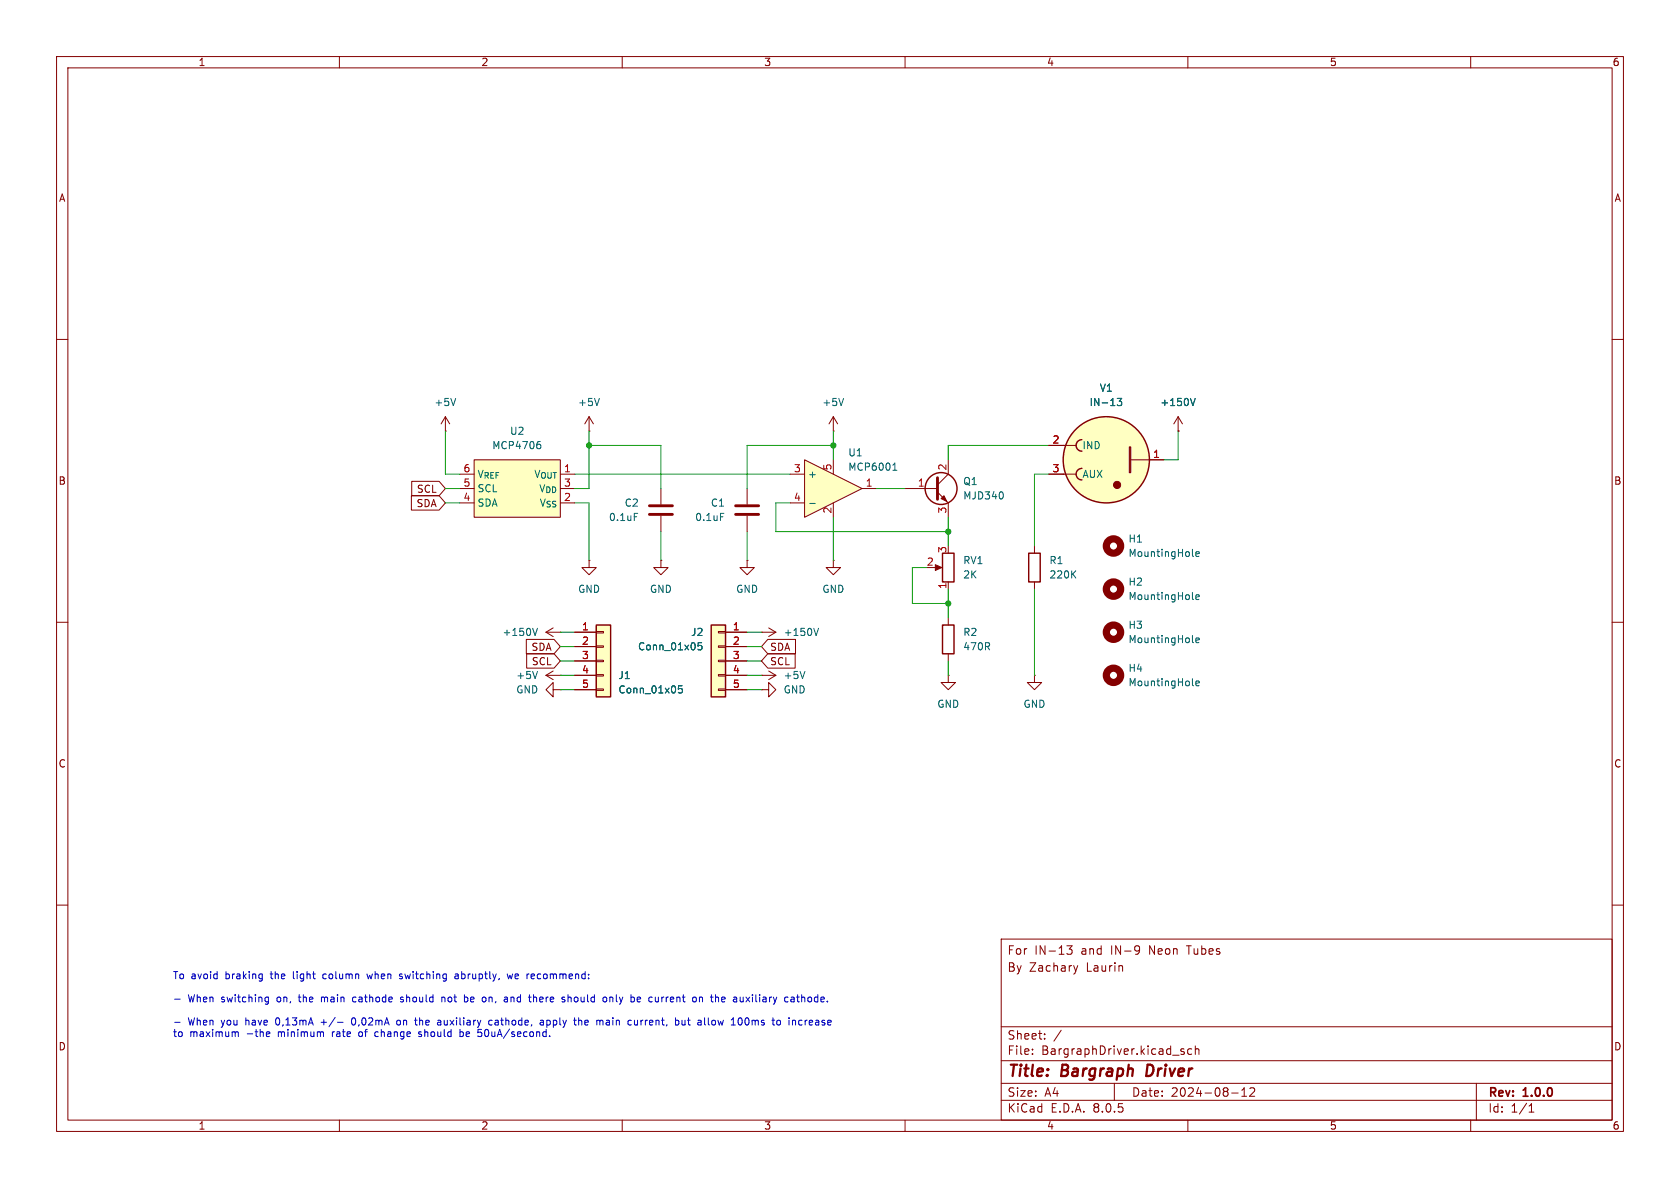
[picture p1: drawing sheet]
<svg xmlns="http://www.w3.org/2000/svg" width="297mm" height="210mm" viewBox="0 0 297 210" stroke-linecap="round" stroke-linejoin="round" font-family="sans-serif">
<g fill="none" stroke="#840000" stroke-width=".18">
<path d="M10 10h277v190h-277zM12 12h273v186h-273zM60 10v2M110 10v2M160 10v2M210 10v2M260 10v2M10 60h2M285 60h2M104.1 76.2h.1M104.1 73.7l-.7 1.2M104.1 73.7v2.5"/>
<path d="M104.1 73.7l.8 1.2M185.4 78.7h4.8M188 78.7h.1M208.3 76.2h.1M208.3 73.7l-.8 1.2M208.3 73.7v2.5M208.3 73.7l.7 1.2M116.8 86.4v2.8M116.8 91.2v2.8M132.1 86.4v2.8M132.1 91.2v2.8M147.3 99.1v1.2h1.3l-1.3 1.3-1.3-1.3h1.3"/>
<path d="M147.3 99.1h.1M182.9 96.5v1.3M185.4 83.8h4.8M188 83.8h.1M199.9 81.3h5.8M10 110h2M96.5 111.8h2.6M96.5 111.8l1.3 .7M97.8 111l-1.3 .8M99.1 111.8h.1M134.6 111.8h.1M134.6 111.8h2.6"/>
<path d="M135.9 111l1.3 .8M137.2 111.8l-1.3 .7M167.6 119.4v1.3h1.3l-1.3 1.2-1.2-1.2h1.2M167.6 119.4h.1M167.6 109.2v1.3M167.6 115.6v1.2M182.9 119.4v1.3h1.2l-1.2 1.2-1.3-1.2h1.3M182.9 119.4h.1M182.9 102.9v1.2M285 110h2M97.8 121.9v-1.2l-1.3 1.2 1.3 1.3v-1.3h1.3M99.1 121.9h.1"/>
<path d="M10 160h2M285 160h2M177 166h108v32h-108zM188.6 167.2h.9l-.5 .6 .5 .1v.7l-.3 .1h-.4l-.2-.1M190.5 170.7l-.3 1M200.9 167.2l.5 .1a.99 .99 0 0 1-.4 1.4M201.5 167.8l-.2 .3h-.4M60 198v2M110 198v2M160 198v2M177 194.5h108M177 191.5h108"/>
<path d="M177 187.5h108M177 181.5h108M182.5 186.3v.1M182.5 185.5v.1M184.7 183.6v.1M184.7 182.8v.1M187.6 182.1l-1.3 2M197 191.5v3M209.3 185.5l-.3-.1-.3 .2 .1 .2 .5 .2v.3h-.6M210 198v2M210.7 185.5l-.5-.1-.2 .3v.4l.1 .2h.6M211.3 185.5l.2-.1 .4 .1 .1 .9"/>
<path d="M211.3 184.9v1.5M217.7 193.2h1.2M219.5 193.8h.9M219.5 192.7l.5-.4v1.5M221 192.4l.5-.1 .2 .1 .1 .3-.9 1.1h.9M260 198v2M261 191.5v6.5M270.3 196.6h.9M270.3 195.5l.4-.4v1.5"/>
</g>
<path d="M202.9 188.2l-.3 2h.5" fill="none" stroke="#840000" stroke-width=".4"/>
<circle cx="195.6" cy="81.3" r="7.6" fill="#ffffc2" stroke="#ffffc2" stroke-width=".18"/>
<g fill="none" stroke="#840000" stroke-width=".25">
<path d="M191.3 77.7a1.02 1.02 0 0 0-1.1 1 1.02 1.02 0 0 0 1.1 1.1M181.9 97.8h2v5.1h-2zM191.3 82.8a1.02 1.02 0 0 0-1.1 1 1.02 1.02 0 0 0 1.1 1M166.6 110.5h2.1v5.1h-2.1z"/>
<circle cx="195.6" cy="81.3" r="7.6"/>
</g>
<g fill="#840000" stroke="#840000" stroke-width=".18">
<path d="M199.6 79h.3v4.6h-.3z"/>
<circle cx="197.5" cy="85.7" r=".63"/>
</g>
<g fill="none" stroke="#006464" stroke-width=".18">
<path d="M106 70.4l-.5 1.3M197.5 70.4h.8l-.4 .5 .3 .1v.6l-.1 .1-.6-.1M210.5 70.4l.4 1.3 .4-1.3M112.1 90.7h.6M127.4 90.7h.6M210.8 98.2l.2 .2M211.4 97.9l.6-.1v-.2l-.4-.1-.2 .2 .1 .6h.5M94.2 111.1l.4 1.2 .4-1.2M143.9 111.1l.4 1.2 .4-1.2M189.6 101.5l.6 .7M190.2 100.9l-.7 .7M210.8 105.8l.2 .2"/>
<path d="M210.8 113.4l.2 .2M211.4 105.6l.6-.2v-.2l-.4-.1-.2 .2 .1 .6h.5M211.4 113.2l.6-.1v-.3h-.4l-.2 .1 .1 .6h.5M210.8 121l.2 .2M211.4 120.8l.6-.1v-.3h-.4l-.2 .2 .1 .6h.5"/>
</g>
<path d="M114.8 90.9h4.1M114.8 89.4h4.1M130 90.9h4.1M130 89.4h4.1" fill="none" stroke="#840000" stroke-width=".51"/>
<g fill="none" stroke="#840000" stroke-width="1.3">
<circle cx="196.8" cy="96.5" r="1.27"/>
<circle cx="196.8" cy="104.1" r="1.27"/>
<circle cx="196.8" cy="119.4" r="1.27"/>
<circle cx="196.8" cy="111.8" r="1.27"/>
</g>
<path d="M83.8 81.3h15.3v10.1h-15.3z" fill="#ffffc2"/>
<path d="M147.3 76.2h.1M147.3 73.7l-.7 1.2M147.3 73.7v2.5M147.3 73.7l.8 1.2M81.3 88.9h2.5M81.3 86.4h2.5M81.3 83.8h2.5M83.8 81.3h15.3v10.1h-15.3zM99.1 88.9h2.5" fill="none" stroke="#840000" stroke-width=".18"/>
<path d="M95.1 78.5l.4 .1 .1 .2v.4l-.5 .1M95.2 78h.3M149.1 70.4l-.4 1.3" fill="none" stroke="#006464" stroke-width=".18"/>
<path d="M142.2 81.3l10.2 5.1-10.2 5z" fill="#ffffc2"/>
<path d="M78.7 76.2h.1M78.7 73.7l-.7 1.2M78.7 73.7v2.5M78.7 73.7l.8 1.2M104.1 99.1v1.2h1.3l-1.3 1.3-1.2-1.3h1.2M104.1 99.1h.1M139.7 83.8h2.5M139.7 88.9h2.5M142.2 81.3l10.2 5.1-10.2 5zM147.3 81.3v2.5M147.3 88.9v2.5M152.4 86.4h2.5" fill="none" stroke="#840000" stroke-width=".18"/>
<path d="M80.6 70.4l-.5 1.3M143.2 89h.9M157.8 83.1h.8M158 82.2l.2-.3v1.2" fill="none" stroke="#006464" stroke-width=".18"/>
<path d="M125.7 110.5h2.6v12.7h-2.6z" fill="#ffffc2"/>
<path d="M116.8 99.1v1.2h1.3l-1.3 1.3-1.2-1.3h1.2M116.8 99.1h.1M127 119.3h1.3v.2h-1.3zM127 116.7h1.3v.3h-1.3zM127 114.2h1.3v.2h-1.3zM127 111.6h1.3v.3h-1.3zM128.3 111.8h3.8M128.3 114.3h3.8M128.3 116.8h3.8M128.3 119.4h3.8M127 121.8h1.3v.2h-1.3zM128.3 121.9h3.8" fill="none" stroke="#840000" stroke-width=".18"/>
<path d="M125.7 110.5h2.6v12.7h-2.6z" fill="none" stroke="#840000" stroke-width=".25"/>
<path d="M124 113.6h-.6v.6l.2-.1 .4 .1 .1 .1-.1 .5-.1 .1-.5-.1" fill="none" stroke="#006464" stroke-width=".18"/>
<path d="M105.4 110.5h2.5v12.7h-2.5z" fill="#ffffc2"/>
<g fill="none" stroke="#840000" stroke-width=".18">
<path d="M185.4 78.7h2.6M208.3 76.2h.1M72.7 87.6h4.9l1.1 1.3-1.1 1.3h-4.9zM72.8 85.1h4.8l1.1 1.3-1.1 1.2h-4.8zM132.1 99.1v1.2h1.2l-1.2 1.3-1.3-1.3h1.3M132.1 99.1h.1M160 86.4h5.7M165.7 87l1.9 1.9v2.5M167.6 81.3v2.5l-1.9 1.9M185.4 83.8h2.6M203.2 81.3h2.5M93 113h4.9l1.2 1.3-1.2 1.3h-4.9z"/>
<path d="M93.1 115.6h4.8l1.2 1.2-1.2 1.3h-4.8zM96.5 119.4h2.6M96.5 119.4l1.3 .7M97.8 118.6l-1.3 .8M99.1 119.4h.1M101.6 111.8h3.8M101.6 114.3h3.8M101.6 116.8h3.8M101.6 119.4h3.8M105.4 119.3h1.3v.2h-1.3zM105.4 116.7h1.3v.3h-1.3zM105.4 114.2h1.3v.2h-1.3z"/>
<path d="M105.4 111.6h1.3v.3h-1.3zM128.3 111.8h3.8M128.3 114.3h3.8M128.3 116.8h3.8M128.3 119.4h3.8M134.6 119.4h.1M134.6 119.4h2.6M135.7 113h4.9v2.6h-4.9l-1.1-1.3zM135.7 115.6h4.9v2.5h-4.9l-1.1-1.3zM135.9 118.6l1.3 .8M137.2 119.4l-1.3 .7M165.1 100.3h1"/>
<path d="M167.6 102.9v1.2M101.6 121.9h3.8M105.4 121.8h1.3v.2h-1.3zM128.3 121.9h3.8M134.6 121.9h1.3v1.3l1.3-1.3-1.3-1.2v1.2M134.6 121.9h.1"/>
</g>
<g fill="none" stroke="#840000" stroke-width=".25">
<path d="M166.6 97.8h2.1v5.1h-2.1zM105.4 110.5h2.5v12.7h-2.5z"/>
<circle cx="166.4" cy="86.4" r="2.82"/>
</g>
<path d="M197.5 70.4h.8l-.4 .5 .3 .1v.6l-.1 .1-.6-.1M210.5 70.4l.4 1.3 .4-1.3M177.3 87.2v.8M95 118.7l-.4 1.3M124 113.6h-.6v.6l.2-.1 .4 .1 .1 .1-.1 .5-.1 .1-.5-.1M142.3 118.7l-.4 1.3M120.6 121.2h-.6l-.1 .6 .2-.1 .4 .1 .1 .2v.4l-.2 .1-.5-.1" fill="none" stroke="#006464" stroke-width=".18"/>
<path d="M165.7 84.5v3.8" fill="none" stroke="#840000" stroke-width=".51"/>
<g fill="#840000" stroke="#840000" stroke-width=".18">
<path d="M166.4 88.1l.5-.5 .5 1z"/>
<path d="M165.4 99.8l1.1 .5-1.1 .5z"/>
</g>
<g fill="none" stroke="#0000c2" stroke-width=".18">
<path d="M30.9 176.6h1M46.2 172.2h.2M46.4 172.2v1l-.2 .2M46.4 173h-.2M47 177h.5M47 176.3h.5M47.5 176.3v1l-.3 .2h-.3M56.8 176.3v.8M57 176.3l-.2 .1M57.3 172.2l-.2 .2v.4l.2 .2M62.6 179.9a.68 .68 0 0 0-.5 .7 .68 .68 0 0 0 .5 .6M62.8 176.3h-.3l-.2 .2 .1 .5 .4 .1"/>
<path d="M64.9 172.2l.2 .8 .3-.6M71.1 172.2h-.3l-.2 .2 .6 .4M71.2 172.8l-.2 .2h-.4M71.3 176.3h-.3l-.2 .2 .5 .4M71.3 176.9l-.1 .2-.4-.1M78.1 176.4l.2-.1h.3l.1 .8M78.1 176.3v.8M80.5 172.2h.5v.8M81 172.5h-.4l-.2 .2 .2 .3h.4M82.2 176.3h.4l.1 .2-.1 .5-.4 .1M89.7 172.2l.2 .8 .2-.6 .3 .6 .2-.8M90.3 176.3v.8"/>
<path d="M90.5 176.3l-.2 .1M94 173h.3M94.3 172.2h-.3M94.4 176.3h.4l.1 .8M94.5 172.5l-.6 .1M100.4 176.4l.2-.1h.3l.1 .8M100.4 175.8v1.3M102.3 179.9v1.3M107.8 176.4l.2-.1h.3l.1 .8M107.8 176.3v.8M112.8 176.3h.4v.3l-.6 .1M113.2 177l-.4 .1"/>
<path d="M117 176.3v.8M117.1 176.3l-.1 .2M123.7 176.4l.1-.1h.3l.1 .8M125.2 179.9v1.1l.2 .2M128 176.3l.2 .3-.6 .1M128.1 177l-.1 .1M130.8 179.9a.68 .68 0 0 1 .4 .7 .68 .68 0 0 1-.4 .6M131.9 176.3l.6 .8M132 179.9a.79 .79 0 0 0 0 1.3M132.5 176.3l-.6 .8M140.2 176.3l.2 .1v.7M140.4 176.6h-.4"/>
<path d="M140.4 177l-.4 .1M140.8 176.3h.5M141 175.8v1.1l.3 .2M141.7 175.8v1.3M141.9 176.3l-.2 .1M30.9 180.7h1M42.1 182.5v.7M47.3 182.4l.3 .1 .1 .2-.6 .1M47.6 183.2h-.3M56.8 180.7h.9M57 182.4l.2 .2v.6M59.7 180.7h.9"/>
<path d="M63.5 182.5l-.1 .1 .1 .6M66.7 182.4l-.3 .1-.1 .1v.5l.4 .1M70.7 180.4l-.3-.1-.3 .3 .2 .5h.4M73.3 180.3h.5M73.6 181.2h.2M74.5 182.5l-.3-.1-.2 .2 .5 .4M74.5 183.1l-.1 .1h-.4M77.5 180.3l.4 .1v.8M77.9 180.7h-.4M77.9 181.1l-.4 .1M81.3 182v1.2M81.8 182.5l.1 .1v.5l-.2 .1h-.4"/>
<path d="M84.9 182.5l.3 .2v.3l-.3 .2M87 180.4l-.4-.1-.2 .3 .1 .5h.5M87.5 180.8v.3M95.5 180.4h.5l.1 .8M96.1 180.7h-.4l-.2 .2 .2 .3 .4-.1M96.7 181.1l.3 .1M96.7 180.3v1.3M97 180.3l-.3 .1M102.3 180.5l.2-.2 .3 .1v.8M107.3 180.3l-.1 .1M107.3 180.7l-.2 .2 .2 .3M112.2 180.3v.8l.3 .1 .2-.1"/>
<path d="M112.7 180.3v.9M120 180.5v.6M120.6 180.3v.8l.3 .1 .2-.1M121.1 180.3v.9M121.5 180.3h.5M142.3 180.3v.9M142.5 180.4l-.2 .2"/>
</g>
<g fill="none" stroke="#009600" stroke-width=".18">
<path d="M78.7 76.2v7.6h2.6M104.1 78.7h12.7v7.7M104.1 76.2v10.2h-2.5M147.3 78.7h-15.2v7.7M147.3 76.2v5.1M185.4 78.7h-17.8v2.6M208.3 76.2v5.1h-2.6M78.7 86.4h2.6M78.7 88.9h2.6M101.6 88.9h2.5v10.2M101.6 83.8h38.1M116.8 94v5.1"/>
<path d="M132.1 94v5.1M139.7 88.9h-2.5v5.1h30.4M147.3 91.4v7.7M154.9 86.4h5.1M167.6 91.4v5.1M185.4 83.8h-2.5v12.7M99.1 119.4h2.5M99.1 114.3h2.5M99.1 116.8h2.5M99.1 111.8h2.5M132.1 119.4h2.5M132.1 114.3h2.5"/>
<path d="M132.1 116.8h2.5M132.1 111.8h2.5M163.8 100.3h-2.5v6.4h6.3M167.6 104.1v5.1M167.6 116.8v2.6M182.9 104.1v15.3M99.1 121.9h2.5M132.1 121.9h2.5"/>
</g>
<g fill="#009600" stroke="#009600" stroke-width=".18">
<circle cx="167.6" cy="94" r=".46"/>
<circle cx="104.1" cy="78.7" r=".46"/>
<circle cx="167.6" cy="106.7" r=".46"/>
<circle cx="147.3" cy="78.7" r=".46"/>
</g>
<g font-size="2.8" fill="#840000">
<text x="178" y="190.9">Title:</text>
<text x="187.7" y="190.9">Bargraph</text>
<text x="203.5" y="190.9">Driver</text>
</g>
<g font-size="2.1" fill="#840000">
<text x="178" y="172">By</text>
<text x="178" y="169">For</text>
<text x="181.9" y="172">Zachary</text>
<text x="182.9" y="169">IN-13</text>
<text x="191.2" y="169">and</text>
<text x="192.1" y="172">Laurin</text>
<text x="196.5" y="169">IN-9</text>
<text x="203.4" y="169">Neon</text>
<text x="210.3" y="169">Tubes</text>
<text x="178" y="184">Sheet:</text>
<text x="178" y="186.7">File:</text>
<text x="184.1" y="186.7">BargraphDriver.kicad_sch</text>
<text x="178" y="196.9">KiCad</text>
<text x="178" y="194.1">Size:</text>
<text x="184.7" y="194.1">A4</text>
<text x="185.7" y="196.9">E.D.A.</text>
<text x="193.3" y="196.9">8.0.5</text>
<text x="200" y="194.1">Date:</text>
<text x="207" y="194.1">2024-08-12</text>
<text x="263" y="194.3">Rev:</text>
<text x="263" y="196.9">Id:</text>
<text x="267.1" y="196.9">1/1</text>
<text x="269.4" y="194.3">1.0.0</text>
</g>
<g font-size="1.8" fill="#840000">
<text x="35" y="11.9">1</text>
<text x="85" y="11.9">2</text>
<text x="135" y="11.9">3</text>
<text x="185" y="11.9">4</text>
<text x="235" y="11.9">5</text>
<text x="285" y="11.9">6</text>
<text x="10.3" y="35.9">A</text>
<text x="285.3" y="35.9">A</text>
<text x="10.3" y="85.9">B</text>
<text x="73.5" y="89.9">SDA</text>
<text x="73.6" y="87.3">SCL</text>
<text x="285.3" y="85.9">B</text>
<text x="93.9" y="115.3">SDA</text>
<text x="93.9" y="117.8">SCL</text>
<text x="136" y="115.3">SDA</text>
<text x="136" y="117.8">SCL</text>
<text x="10.3" y="135.9">C</text>
<text x="285.3" y="135.9">C</text>
<text x="10.3" y="185.9">D</text>
<text x="285.3" y="185.9">D</text>
<text x="35" y="199.9">1</text>
<text x="85" y="199.9">2</text>
<text x="135" y="199.9">3</text>
<text x="185" y="199.9">4</text>
<text x="235" y="199.9">5</text>
<text x="285" y="199.9">6</text>
</g>
<g font-size="1.8" fill="#006464">
<text x="76.7" y="72">+5V</text>
<text x="102.1" y="72">+5V</text>
<text x="145.3" y="72">+5V</text>
<text x="192.5" y="72">IN-13</text>
<text x="194.3" y="69.4">V1</text>
<text x="205" y="72">+150V</text>
<text x="90.1" y="77.1">U2</text>
<text x="86.9" y="79.6">MCP4706</text>
<text x="149.9" y="80.9">U1</text>
<text x="149.9" y="83.4">MCP6001</text>
<text x="191.3" y="79.6">IND</text>
<text x="84.3" y="89.8">SDA</text>
<text x="84.3" y="87.2">SCL</text>
<text x="84.3" y="84.7">V_{REF}</text>
<text x="94.3" y="84.7">V_{OUT}</text>
<text x="95.2" y="87.2">V_{DD}</text>
<text x="95.3" y="89.8">V_{SS}</text>
<text x="110.3" y="89.8">C2</text>
<text x="125.6" y="89.8">C1</text>
<text x="142.7" y="84.7">+</text>
<text x="170.2" y="88.5">MJD340</text>
<text x="170.2" y="86">Q1</text>
<text x="191.3" y="84.7">AUX</text>
<text x="107.6" y="92.3">0.1uF</text>
<text x="122.8" y="92.3">0.1uF</text>
<text x="170.2" y="99.9">RV1</text>
<text x="185.4" y="99.9">R1</text>
<text x="199.4" y="96.1">H1</text>
<text x="199.4" y="98.7">MountingHole</text>
<text x="102.1" y="105">GND</text>
<text x="114.8" y="105">GND</text>
<text x="130" y="105">GND</text>
<text x="145.3" y="105">GND</text>
<text x="170.2" y="102.5">2K</text>
<text x="185.4" y="102.5">220K</text>
<text x="199.4" y="103.7">H2</text>
<text x="199.4" y="106.3">MountingHole</text>
<text x="88.7" y="112.6">+150V</text>
<text x="122.1" y="112.6">J2</text>
<text x="138.4" y="112.6">+150V</text>
<text x="170.2" y="112.6">R2</text>
<text x="199.4" y="111.4">H3</text>
<text x="199.4" y="113.9">MountingHole</text>
<text x="112.7" y="115.2">Conn_01x05</text>
<text x="170.2" y="115.2">470R</text>
<text x="199.4" y="119">H4</text>
<text x="91.2" y="122.8">GND</text>
<text x="91.2" y="120.2">+5V</text>
<text x="109.2" y="120.2">J1</text>
<text x="109.2" y="122.8">Conn_01x05</text>
<text x="138.4" y="122.8">GND</text>
<text x="138.4" y="120.2">+5V</text>
<text x="165.6" y="125.3">GND</text>
<text x="180.8" y="125.3">GND</text>
<text x="199.4" y="121.5">MountingHole</text>
</g>
<g font-size="1.8" fill="#a90000">
<text x="81.8" y="83.6">6</text>
<text x="99.6" y="83.6">1</text>
<text x="140.3" y="83.6">3</text>
<text x="147.1" y="83.3" transform="rotate(-90 147.1 83.3)">5</text>
<text x="167.4" y="83.3" transform="rotate(-90 167.4 83.3)">2</text>
<text x="186" y="78.5">2</text>
<text x="186" y="83.6">3</text>
<text x="203.8" y="81">1</text>
<text x="81.8" y="88.6">4</text>
<text x="81.8" y="86.1">5</text>
<text x="99.6" y="88.6">2</text>
<text x="99.6" y="86.1">3</text>
<text x="140.3" y="88.6">4</text>
<text x="153" y="86.1">1</text>
<text x="162.2" y="86.1">1</text>
<text x="147.1" y="90.9" transform="rotate(-90 147.1 90.9)">2</text>
<text x="167.4" y="90.9" transform="rotate(-90 167.4 90.9)">3</text>
<text x="163.8" y="100.1">2</text>
<text x="167.4" y="97.9" transform="rotate(-90 167.4 97.9)">3</text>
<text x="167.4" y="104.2" transform="rotate(-90 167.4 104.2)">1</text>
<text x="102.8" y="111.5">1</text>
<text x="129.5" y="111.5">1</text>
<text x="102.8" y="114">2</text>
<text x="102.8" y="116.6">3</text>
<text x="102.8" y="119.1">4</text>
<text x="129.5" y="114">2</text>
<text x="129.5" y="116.6">3</text>
<text x="129.5" y="119.1">4</text>
<text x="102.8" y="121.7">5</text>
<text x="129.5" y="121.7">5</text>
</g>
<g font-size="1.8" fill="#0000c2">
<text x="30.5" y="173.3">To avoid</text>
<text x="40" y="173.3">braking</text>
<text x="48.1" y="173.3">the</text>
<text x="52.3" y="173.3">light</text>
<text x="57.7" y="173.3">column</text>
<text x="65.8" y="173.3">when</text>
<text x="71.7" y="173.3">switching</text>
<text x="81.7" y="173.3">abruptly,</text>
<text x="91.2" y="173.3">we</text>
<text x="94.8" y="173.3">recommend:</text>
<text x="33.2" y="177.4">When</text>
<text x="39.2" y="177.4">switching</text>
<text x="49.2" y="177.4">on,</text>
<text x="53.3" y="177.4">the</text>
<text x="57.4" y="177.4">main</text>
<text x="63.2" y="177.4">cathode</text>
<text x="71.9" y="177.4">should</text>
<text x="79.3" y="177.4">not</text>
<text x="83.5" y="177.4">be</text>
<text x="86.9" y="177.4">on,</text>
<text x="91" y="177.4">and</text>
<text x="95.6" y="177.4">there</text>
<text x="101.6" y="177.4">should</text>
<text x="109.1" y="177.4">only</text>
<text x="114.2" y="177.4">be</text>
<text x="117.6" y="177.4">current</text>
<text x="125.6" y="177.4">on</text>
<text x="129" y="177.4">the</text>
<text x="133.2" y="177.4">auxiliary</text>
<text x="142.4" y="177.4">cathode.</text>
<text x="30.5" y="183.5">to</text>
<text x="33.2" y="181.5">When</text>
<text x="33.5" y="183.5">maximum</text>
<text x="39.2" y="181.5">you</text>
<text x="43.7" y="181.5">have</text>
<text x="43.7" y="183.5">-the</text>
<text x="49.2" y="181.5">0,13mA</text>
<text x="49.4" y="183.5">minimum</text>
<text x="57.4" y="181.5">+/-</text>
<text x="59.2" y="183.5">rate</text>
<text x="63" y="181.5">0,02mA</text>
<text x="64.1" y="183.5">of</text>
<text x="67.1" y="183.5">change</text>
<text x="71.2" y="181.5">on</text>
<text x="74.7" y="181.5">the</text>
<text x="75.1" y="183.5">should</text>
<text x="78.8" y="181.5">auxiliary</text>
<text x="82.5" y="183.5">be</text>
<text x="86" y="183.5">50uA/second.</text>
<text x="88.1" y="181.5">cathode,</text>
<text x="97.4" y="181.5">apply</text>
<text x="103.6" y="181.5">the</text>
<text x="107.7" y="181.5">main</text>
<text x="113.5" y="181.5">current,</text>
<text x="122.1" y="181.5">but</text>
<text x="126.3" y="181.5">allow</text>
<text x="132.4" y="181.5">100ms</text>
<text x="139.9" y="181.5">to</text>
<text x="143" y="181.5">increase</text>
</g>
</svg>
